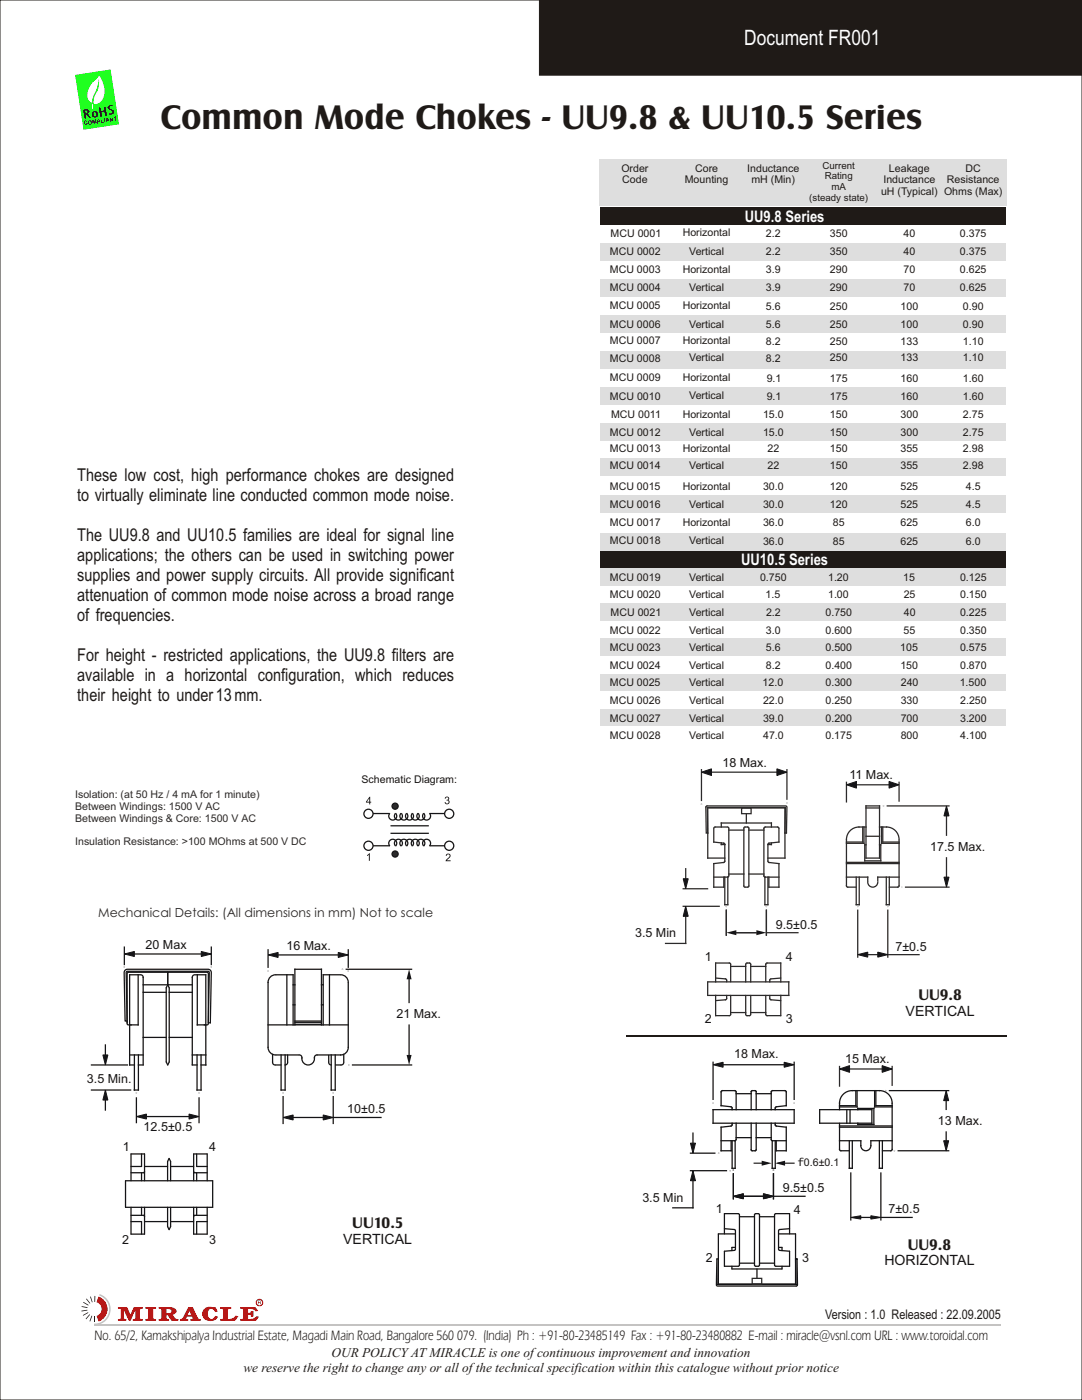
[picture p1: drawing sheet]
<svg xmlns="http://www.w3.org/2000/svg" width="216mm" height="279mm" viewBox="0 0 216 279" stroke-linecap="round" stroke-linejoin="round" font-family="sans-serif">
<path d="M0 0h215.9v279.4h-215.9z" fill="none" stroke="#1f1a17" stroke-width=".2"/>
<g fill="#141417">
<path d="M89.1 170.5a.52 .52 0 0 1 .8 .2 .52 .52 0 0 1-.4 .7l-.3 .3h.7v.2h-1l.3-.5a.59 .59 0 0 0 .3-.9l-.6 .3z" fill-rule="evenodd"/>
<path d="M73.2 170.7l.6-.4v1.5h-.2v-1.2l-.4 .2z" fill-rule="evenodd"/>
<path d="M88.9 159.1a.41 .41 0 0 1 .6 0 .41 .41 0 0 1-.1 .6 .48 .48 0 0 1 0 .8 .48 .48 0 0 1-.7-.4h.2a.31 .31 0 0 0 .4 .3 .31 .31 0 0 0 .2-.4 .31 .31 0 0 0-.4-.2v-.2a.26 .26 0 0 0 .3-.2 .26 .26 0 0 0-.2-.3 .26 .26 0 0 0-.3 .3h-.2z" fill-rule="evenodd"/>
<path d="M73.7 159h.2v1h.2v.2h-.2v.3h-.2v-.3h-.7zM73.7 159.3l-.5 .7h.5z" fill-rule="evenodd"/>
</g>
<path d="M73.5 168.8h4.2M73.5 162.4h4.2M77.8 168.9a.8 .8 0 0 1 0-1.2 .8 .8 0 0 1 1.1 0 .8 .8 0 0 1 0 1.2 .8 .8 0 0 1 0-1.2 .8 .8 0 0 1 1.2 0 .8 .8 0 0 1 0 1.2M77.8 162.3a.8 .8 0 0 0 0 1.1 .8 .8 0 0 0 1.1 0 .8 .8 0 0 0 0-1.1 .8 .8 0 0 0 0 1.1 .8 .8 0 0 0 1.2 0 .8 .8 0 0 0 0-1.1M77.9 166.3h7.7M77.9 164.8h7.7M80 168.9a.8 .8 0 0 1 0-1.2 .8 .8 0 0 1 1.1 0 .8 .8 0 0 1 0 1.2 .8 .8 0 0 1 0-1.2 .8 .8 0 0 1 1.2 0 .8 .8 0 0 1 0 1.2M80 162.3a.8 .8 0 0 0 0 1.1 .8 .8 0 0 0 1.1 0 .8 .8 0 0 0 0-1.1 .8 .8 0 0 0 0 1.1 .8 .8 0 0 0 1.2 0 .8 .8 0 0 0 0-1.1M82.3 168.9a.8 .8 0 0 1 0-1.2 .8 .8 0 0 1 1.1 0 .8 .8 0 0 1 0 1.2 .8 .8 0 0 1 0-1.2 .8 .8 0 0 1 1.1 0 .8 .8 0 0 1 0 1.2 .8 .8 0 0 1 0-1.2 .8 .8 0 0 1 1.2 0 .8 .8 0 0 1 0 1.2M82.3 162.3a.8 .8 0 0 0 0 1.1 .8 .8 0 0 0 1.1 0 .8 .8 0 0 0 0-1.1 .8 .8 0 0 0 0 1.1 .8 .8 0 0 0 1.1 0 .8 .8 0 0 0 0-1.1 .8 .8 0 0 0 0 1.1 .8 .8 0 0 0 1.2 0 .8 .8 0 0 0 0-1.1M85.7 168.8h3.7M85.7 162.4h3.7" fill="none" stroke="#141417" stroke-width=".25"/>
<g fill="#2b2929" stroke="#141417" stroke-width=".25">
<circle cx="78.8" cy="170.4" r=".61"/>
<circle cx="78.8" cy="160.9" r=".61"/>
</g>
<g fill="#fff" stroke="#141417" stroke-width=".25">
<circle cx="73.5" cy="162.4" r=".91"/>
<circle cx="89.6" cy="162.4" r=".91"/>
<circle cx="89.6" cy="168.8" r=".91"/>
<circle cx="73.5" cy="168.8" r=".91"/>
</g>
<path d="M107.6 0h108.3v15h-108.3z" fill-rule="evenodd" fill="#1f1a17" stroke="#1f1a17" stroke-width=".2"/>
<g fill="#dedede">
<path d="M119.5 31.8h81.4v9.3h-81.4z"/>
<path d="M119.8 55.7h80.9v3.5h-80.9z"/>
<path d="M119.8 62.8h80.9v3.5h-80.9z"/>
<path d="M119.8 70h80.9v3.5h-80.9z"/>
<path d="M119.8 77.2h80.9v3.5h-80.9z"/>
</g>
<g fill="#fff">
<path d="M119.8 73.6h80.9v3.5h-80.9z"/>
<path d="M119.8 80.8h80.9v3.5h-80.9z"/>
<path d="M119.8 88h80.9v3.5h-80.9z"/>
<path d="M119.8 95.2h80.9v3.5h-80.9z"/>
<path d="M119.8 102.6h80.9v3.5h-80.9z"/>
</g>
<g fill="#dedede">
<path d="M119.8 84.4h80.9v3.5h-80.9z"/>
<path d="M119.8 91.5h80.9v3.6h-80.9z"/>
<path d="M119.8 48.5h80.9v3.5h-80.9z"/>
</g>
<g fill="#fff">
<path d="M119.8 44.9h80.9v3.5h-80.9z"/>
<path d="M119.8 52.1h80.9v3.5h-80.9z"/>
<path d="M119.8 59.2h80.9v3.6h-80.9z"/>
<path d="M119.8 66.4h80.9v3.5h-80.9z"/>
</g>
<g fill="#dedede">
<path d="M119.8 98.8h80.9v3.5h-80.9z"/>
<path d="M119.8 106.4h80.9v3.5h-80.9z"/>
</g>
<path d="M119.8 109.9h80.9v3.5h-80.9z" fill="#1f1a17"/>
<path d="M119.8 113.4h80.9v3.5h-80.9z" fill="#dedede"/>
<path d="M119.8 116.9h80.9v3.5h-80.9z" fill="#fff"/>
<path d="M119.8 120.4h80.9v3.6h-80.9z" fill="#dedede"/>
<path d="M119.8 124h80.9v3.5h-80.9z" fill="#fff"/>
<path d="M119.8 127.5h80.9v3.5h-80.9z" fill="#dedede"/>
<path d="M119.8 131h80.9v3.5h-80.9z" fill="#fff"/>
<path d="M119.8 134.5h80.9v3.5h-80.9z" fill="#dedede"/>
<path d="M119.8 138h80.9v3.5h-80.9z" fill="#fff"/>
<path d="M119.8 141.5h80.9v3.5h-80.9z" fill="#dedede"/>
<path d="M119.8 145h80.9v3.5h-80.9z" fill="#fff"/>
<path d="M119.8 41.4h80.9v3.5h-80.9z" fill="#1f1a17"/>
<path d="M15 15l7.1-1.1 1.6 10.9-7 1.1z" fill="#0f0"/>
<path d="M19.8 15a4.3 4.3 0 0 1 .2 5.4 1.73 1.73 0 0 1-2.1-.2 1.73 1.73 0 0 1-.3-2.1l.8-1.6 .9-.7z" fill-rule="evenodd" fill="#fff"/>
<path d="M19.8 15.7a5.3 5.3 0 0 1-1 3.6l-.1 1.5-.4-.1 .2-1.3a9.6 9.6 0 0 0 1.3-3.7z" fill-rule="evenodd" fill="#0f0"/>
<path d="M18.4 20.8h.2v.9l-.1 .1-.1-.1z" fill-rule="evenodd" fill="#fff"/>
<g fill="none" stroke="#2b2929" stroke-width=".25">
<path d="M141.2 196v2.7M141.3 196h16.1v2.7h-16.1M142.8 198.7v4l2.9-.1 .1-3.9M142.8 195.2l2 .2 .2 .2v.4M144.9 181.7v4.9M145 198.7v.6l-.2 .2-2 .2M145.8 192.4l-.3-.2h-2.7v3.8M145.8 192.5v3.5M145.8 192.9h3M146.9 186.1h4M148.8 192.5v3.5M148.8 198.7v3.7"/>
<path d="M149 192.2l-.2 .2M149.1 192.2h.4M149.5 192.2l.3 .2M149.8 192.5v3.5M149.8 198.7v3.7M149.8 192.9h3M152.8 198.7v3.7l.2 .3h2.8v-4M152.8 196v-3.6l.2-.2h2.8v3.8M152.9 181.7v4.9M153.6 198.7v.6l.2 .2 2 .2M155.8 195.2l-2 .2-.2 .2v.4M171.1 181.7v9.3"/>
<path d="M173.1 190.5h2M177.1 181.7v9.3M177.1 190.5h6.3M145.8 202.1h3M148.8 202.4l.2 .3h.5l.3-.3M149.8 202.1h3"/>
<circle cx="171.1" cy="180.9" r=".01"/>
<circle cx="177.1" cy="180.9" r=".01"/>
</g>
<g fill="#141417" stroke="#141417" stroke-width=".2">
<path d="M171.1 190.5l2-.5v1z" fill-rule="evenodd"/>
<path d="M175.1 190l2 .5-2 .5z" fill-rule="evenodd"/>
</g>
<g fill="#141417">
<path d="M144.9 186.1l2-.5v1z"/>
<path d="M150.9 185.6l2 .5-2 .5z"/>
</g>
<g fill="none" stroke="#2b2929" stroke-width=".25">
<path d="M140 153.6v6.1M142 154.1h13M157 153.6v5.9M168.9 156.1v3.9M169.7 156.6h8.6M179.4 156.1v3.8M136.3 177.4h4.9M136.8 173.4v2M140.9 160.9h16l.1 .2-.1 5.2-.3-.1 .1-5.1h-15.6l.1 5.2h-.3zM142.4 165.5v2.5l2 .3 .2 .2v3.5l-2.2 .3v4.7h2v-2M142.7 165l-.3 .3M142.8 165h2.2"/>
<path d="M143.9 168.2v.3h.7M143.9 165v-.8h10v.8M144.6 171.2h-3.4v-10h15.4v10h-3.4M144.6 175v5.5h.6v-5.5M145.2 165l.2 .3M145.4 174.8l-.2 .2h-2.8M145.4 165.5v9.2M145.4 174.4h3M145.4 165.7h3M148 161.2h1.9v1.2h-1.9zM148.4 176.8l.2 .2M148.4 165.4v11.3"/>
<path d="M148.6 165l-.2 .2M148.7 165h.4M148.7 177h.4M148.9 162.5v1.7M149.2 165l.2 .2M149.4 176.8l-.2 .2M149.4 165.4v11.3M149.4 174.4h3M149.4 165.7h3M152.4 165.4v9.4l.3 .2h2.7M152.6 175v5.5h.6v-5.5M152.7 165l-.3 .3"/>
<path d="M152.8 165h2.3M153.2 168.7l.1 3.3 2.1 .3v4.7h-2v-2M153.9 168.2v.3h-.7M155.2 165l.2 .3M155.4 168l-2 .3-.2 .2M155.4 165.4v2.6M168.9 175h4.2v.9M168.9 172.3h10.5M168.9 172.1h10.5M170.8 175v5.5h.6v-5.5M172.1 165v3h-3.2M172.4 165v3.3h-3.5"/>
<path d="M172.8 165a3.4 3.4 0 0 0-3.4 1l-.4 1-.1 .5v9.3l.2 .2h1.7M172.8 160.8h2.7v10.4h-2.7zM172.8 161.2h2.7M172.8 166.9h2.7M172.8 168.6h-.3v3.2h3.2v-3.2h-.2M173.1 176a1 1 0 0 0 1 1 1 1 0 0 0 1-1M175.5 165a3.4 3.4 0 0 1 3.3 1l.5 1 .1 .5M175.9 165v3.3h3.5M176.1 165v3h3.3M176.8 175v5.5h.6v-5.5M177 160.8h12.4M179.4 167.7v9.1l-.3 .2h-1.7"/>
<path d="M179.4 175h-4.3v.8M180.7 177h8.7M188.9 162.8v3.9M188.9 171.2v3.8M136.3 180.9h7.2M136.8 182.9v5.4h-4M144.9 181.7v4.9M146.9 186.1h4M152.9 181.7v4.9M152.9 186.1h6.3M167.5 212.8v4M169.2 213.3h7.4"/>
<path d="M178 212.8v3.8M150.5 232.1h2.6M150.1 255.1h1.9v1.2h-1.9z"/>
<circle cx="140" cy="160.5" r=".01"/>
<circle cx="157" cy="160.2" r=".01"/>
<circle cx="176.3" cy="160.8" r=".01"/>
<circle cx="179.9" cy="177" r=".01"/>
<circle cx="144.9" cy="180.9" r=".01"/>
<circle cx="152.9" cy="180.9" r=".01"/>
</g>
<g fill="#141417" stroke="#141417" stroke-width=".2">
<path d="M155 153.4l2 .7-2 .7z" fill-rule="evenodd"/>
<path d="M140 154.1l2-.7v1.4z" fill-rule="evenodd"/>
<path d="M188.9 160.8l.5 2h-1z" fill-rule="evenodd"/>
<path d="M188.4 175h1l-.5 2z" fill-rule="evenodd"/>
<path d="M136.3 175.4h1l-.5 2z" fill-rule="evenodd"/>
<path d="M136.8 180.9l.5 2h-1z" fill-rule="evenodd"/>
<path d="M177.4 156l2 .6-2 .7z" fill-rule="evenodd"/>
<path d="M168.9 156.6l2-.6v1.3z" fill-rule="evenodd"/>
<path d="M137.8 228.1h1l-.5 2z" fill-rule="evenodd"/>
<path d="M138.3 233.6l.5 2h-1z" fill-rule="evenodd"/>
<path d="M156.5 212l2 .5-2 .5z" fill-rule="evenodd"/>
<path d="M142.3 212.5l2-.5v1z" fill-rule="evenodd"/>
<path d="M188.8 217.7l.5 2h-1z" fill-rule="evenodd"/>
<path d="M188.3 227.7h1l-.5 2z" fill-rule="evenodd"/>
<path d="M146.3 238.7l2-.5v1z" fill-rule="evenodd"/>
<path d="M152.3 238.2l2 .5-2 .5z" fill-rule="evenodd"/>
<path d="M146.3 238.7l2-.5v1z" fill-rule="evenodd"/>
<path d="M152.3 238.2l2 .5-2 .5z" fill-rule="evenodd"/>
<path d="M169.8 243l2-.4v.7z" fill-rule="evenodd"/>
<path d="M173.8 242.6l2 .4-2 .3z" fill-rule="evenodd"/>
<path d="M176 212.7l2 .6-2 .7z" fill-rule="evenodd"/>
<path d="M167.5 213.3l2-.6v1.3z" fill-rule="evenodd"/>
</g>
<g fill="none" stroke="#141417" stroke-width=".25">
<path d="M142.3 212v7.4M144.3 212.5h13.1M146.9 218.3h3M150.9 218.3h3M158.5 212v7.4M170.8 217.7v3h-3.3M171 217.7v3.2h-3.5M174.5 217.7v3.2h3.5M174.8 217.7v3h3.2M177.5 217.7h11.8M188.8 219.7v1.7M137.8 230.1h4.8"/>
<path d="M137.8 233.6h7.2M138.3 226.1v2M138.3 235.6v5.4h-4M146.1 221.5l-.1-.5-.1-.1-2-.2 .1-3h2.8l.1 3.8M146.1 224.2l-.1 .5h-.1l-2 .3v4.7h2v-2M146.1 227.7v5.5h.6v-5.5M146.3 234.3v4.9M146.9 224.2l-.1 3.4-2.9 .1M146.9 227h3M148.3 238.7h4M149.9 224.2v5.3l.2 .2h.6l.2-.2v-5.3M149.9 221.5v-3.6l.2-.2h.6l.2 .2v3.6"/>
<path d="M150.9 227h3M153.9 224.2l.1 3.4 2.9 .1M153.9 221.5l.1-3.8h2.8l.1 3-2 .2-.1 .1-.1 .5M154.1 227.7v5.5h.6v-5.5M154.3 234.3v4.9M154.3 238.7h6.3M154.7 224.2l.1 .5h.1l2 .3v4.7h-2v-2M158.4 221.5h-16.1v2.7h16.1M158.5 221.5v2.7M163.6 221.5h10.4v2.7h-10.4zM167.5 221.5a3.4 3.4 0 0 1 1-3.3l.9-.5h.6h5.5a2.5 2.5 0 0 1 2.5 2.5v9.2l-.2 .3h-1.7M167.5 224.2v5.2l.3 .3h1.7"/>
<path d="M167.5 227.7h4.3v1a1 1 0 0 0 1 1 1 1 0 0 0 1-1v-1h4.2M167.5 224.7h10.5M167.5 225h10.5M169 221.5v2.7M169.5 227.7v5.5h.6v-5.5M169.6 221.5v2.7M169.8 234.1v9.4M171.2 221.5v-.3h3.2v3.2h-3.2v-.2M175.5 227.7v5.5h.6v-5.5M175.8 234.1v9.4M179.2 229.7h10.1M188.8 225.9v1.8"/>
<path d="M143 251.2h.3l-.1 5.2h15.6l-.1-5.2h.3l.1 5.2-.2 .3-15.8-.1-.2-.2zM144.5 245.2l2 .2 .2 .2v3.7l-.2 .2-2 .2v3l3-.1v-10.3l-3-.1v4M146 252.7v.5h10v-.5M146.7 246.2h-3.4v10h15.4v-10h-3.4M146.7 248.9h-.7v.7M147.5 252.1h3M147.5 242.8h3M150.6 242.3l.7-.1 .2 .3v10l-.2 .2h-.5l-.3-.2zM151 253.2v1.9M151.5 252.1h3M151.5 242.8h3M155.3 248.9h.7v.7"/>
<path d="M157.5 245.2l-1.9 .2-.3 .2v3.7l.3 .2 1.9 .2v3l-2.9-.1v-10.3l2.9-.1v4M171.8 243h2M175.8 243h6.2"/>
<circle cx="176.7" cy="217.7" r=".01"/>
<circle cx="142.3" cy="220.2" r=".01"/>
<circle cx="143.4" cy="230.1" r=".01"/>
<circle cx="145.7" cy="233.6" r=".01"/>
<circle cx="146.3" cy="233.5" r=".01"/>
<circle cx="154.3" cy="233.5" r=".01"/>
<circle cx="158.5" cy="220.2" r=".01"/>
<circle cx="169.8" cy="233.2" r=".01"/>
<circle cx="175.8" cy="233.2" r=".01"/>
<circle cx="178.5" cy="229.7" r=".01"/>
</g>
<g fill="none" stroke="#141417" stroke-width=".2">
<path d="M188.8 229.7h.1"/>
<circle cx="175.8" cy="243" r=".01"/>
</g>
<path d="M152 231.6l2 .5-2 .5z" fill="#141417"/>
<path d="M155.3 232.1h3.1" fill="none" stroke="#2b2929" stroke-width=".25"/>
<path d="M154.7 232.1l2-.5v1z" fill="#141417"/>
<path d="M124.9 206.7h76" fill="none" stroke="#1f1a17" stroke-width=".23"/>
<g fill="none" stroke="#141417" stroke-width=".25">
<path d="M26.1 190.4h14.1M27.6 194.5v10h-1.7M27.9 194.5h-2v18h.9M28.1 194.5l.2 .1 .3 .4v17.5h-1M28.6 196.5h4.9v-2.5l-8.1 .1v10.2l.2 .2h.6M28.6 198h4.6M33.5 196.5l.3 .6v14.8l-.3 .6-.3-.6v-14.8zM33.8 198h4.6M38.4 196.5h-4.9v-2.5l8 .1 .1 10.2-.3 .2h-.5M38.9 194.5l-.5 .3v.2v17.5h.9M39 194.5h2.1v18h-1M39.4 194.5v10h1.7"/>
<path d="M42.2 189v3.5M53.5 189.6v3.4M55 194.5a1.5 1.5 0 0 0-1.5 1.5v13a1.5 1.5 0 0 0 1.5 1.5M55.1 194.5h3.4v10M55.5 190.6h12M57.2 194.5v10M58.5 196.5h.3M64.1 196.5h.4M65.7 194.5v10M67.9 194.5h-3.4v10M68 194.5a1.5 1.5 0 0 1 1.5 1.5M69.1 193.4h13"/>
<path d="M69.5 189.6v3.4M69.5 196.1v12.9a1.5 1.5 0 0 1-1.5 1.5h-4.8l-.2 .1-.3 .4M81.6 195.4v4.7M25.4 203.8h-.4l-.2-9.7 .3-.6 16.4-.1 .5 .2 .2 .5-.2 10h-.4M25.4 204.1l-.2-10 .2-.3 16.2 .1 .2 .2-.2 10M25.9 210.5h2.7M26.8 210.5v7h.8v-7M28.6 207h4.6M33.8 207h4.6M38.4 210.5h2.7M39.3 210.5v7h.8v-7M53.5 204.5h16"/>
<path d="M54.4 212l.1 .3 .4 .2M54.4 210.4v1.6M55 212.5h1.1M55.1 210.5h4.5M56.1 210.5v7h.8v-7M57.4 212l-.1 .3-.4 .2M57.4 210.5v1.5M58.5 200.5h.3M58.8 204.5v-11.1h5.3v11.1M58.8 203.8h5.3M58.8 204h5.3M58.8 204.4h5.3"/>
<path d="M59.7 210.5l.3 .1 .2 .4M60.2 211.3a1.25 1.25 0 0 0 1.3 1.2 1.25 1.25 0 0 0 1.2-1.2M60.2 211.1v.1M62.7 211.1v.1M64.1 200.5h.4M65.6 212l.1 .3 .4 .2M65.6 210.6v1.3M66.1 210.5v7h.8v-7M67 212.5h1M68.6 212l-.1 .3-.4 .2M68.6 210.4v1.5M70.3 212.5h11.8"/>
<path d="M81.6 204.6v5.9M25 235.6h17.4v5.3h-17.3zM26.1 235.6v-5.3h2.7v5.3M28.2 230.3v2.5h-2.1M28.2 234v1.6M28.8 233.8l-.2 .2h-2.5M28.8 232.8h4.6M33.4 235.6v-3.8l.3-.6 .3 .6v3.8M34 232.8h4.6M38.6 233.8l.3 .2h2.4M38.6 235.6v-5.3h2.7v5.3M39.2 230.3v2.5h2.1"/>
<path d="M39.2 234v1.6M26.1 242.5h2.5l.2 .3M26.1 243.8h2.1v2.5M26.1 240.9v5.4h2.7v-5.4M28.2 240.9v1.6M28.8 243.8h4.6M33.4 240.9v3.9l.3 .6 .3-.6v-3.9M34 243.8h4.6M38.6 240.9v5.4h2.7v-5.4M39.2 240.9v1.6M41.3 242.5h-2.4l-.3 .3M41.3 243.8h-2.1v2.5"/>
<circle cx="42.2" cy="193" r=".01"/>
<circle cx="53.5" cy="193.8" r=".01"/>
<circle cx="69.5" cy="193.8" r=".01"/>
</g>
<g fill="#141417" stroke="#141417" stroke-width=".2">
<path d="M40.2 189.9l2 .5-2 .5z" fill-rule="evenodd"/>
<path d="M24.8 190.4l2-.5v1z" fill-rule="evenodd"/>
<path d="M53.5 190.6l2-.5v1z" fill-rule="evenodd"/>
<path d="M67.5 190.1l2 .5-2 .5z" fill-rule="evenodd"/>
</g>
<path d="M69.5 190.6h.1" fill="none" stroke="#141417" stroke-width=".2"/>
<g fill="#141417">
<path d="M81.6 193.4l.5 2h-1z"/>
<path d="M81.1 210.5h1l-.5 2z"/>
</g>
<g fill="none" stroke="#141417" stroke-width=".25">
<path d="M24.8 189v3.5M18.2 212.5h7.2M18.2 217.5h7.9M21 208.5v2M21 219.5v2M27.2 219.1v4.9M39.7 219.1v4.9M56.5 218.9v5.3M66.5 218.9v5.3M29.2 222.8h8.5M58.5 223h6M66.5 223h9.5"/>
<circle cx="24.8" cy="193" r=".01"/>
<circle cx="68.3" cy="193.4" r=".01"/>
<circle cx="26.8" cy="217.5" r=".01"/>
<circle cx="27.2" cy="218.1" r=".01"/>
<circle cx="39.7" cy="218.1" r=".01"/>
<circle cx="56.5" cy="218.1" r=".01"/>
<circle cx="66.5" cy="218.1" r=".01"/>
<circle cx="69.6" cy="212.5" r=".01"/>
</g>
<g fill="#141417" stroke="#141417" stroke-width=".2">
<path d="M56.5 223l2-.5v1z" fill-rule="evenodd"/>
<path d="M64.5 222.5l2 .5-2 .5z" fill-rule="evenodd"/>
<path d="M37.7 222.3l2 .5-2 .5z" fill-rule="evenodd"/>
<path d="M27.2 222.8l2-.5v1z" fill-rule="evenodd"/>
<path d="M20.5 210.5h1l-.5 2z" fill-rule="evenodd"/>
<path d="M21 217.5l.5 2h-1z" fill-rule="evenodd"/>
</g>
<path d="M66.5 223h.1" fill="none" stroke="#141417" stroke-width=".2"/>
<path d="M18.8 264.4h180.8" fill="none" stroke="#c2c2c2" stroke-width=".39"/>
<path d="M19.7 258.8a2.62 2.62 0 0 1 1.8 2.4 2.62 2.62 0 0 1-1.8 2.5l-.4-1.1a1.43 1.43 0 0 0 1-1.4 1.43 1.43 0 0 0-1-1.3z" fill-rule="evenodd" fill="#f00"/>
<path d="M18.8 264.2h.1v.3h-.1zM18.9 264.2v.3zM18.9 264.2l.9-.2 1.1-.7 .2 .2a3.2 3.2 0 0 1-2.2 1zM21.8 261.3h.3a3.2 3.2 0 0 1-1 2.2l-.2-.2 .7-1.1zM21.8 261.3h.3zM21.8 261.3h.3zM21.7 260.5l.2-.1 .2 .9h-.3zM21.5 260l.3-.1 .1 .5-.2 .1zM19.9 258.3a3.2 3.2 0 0 1 1.9 1.6l-.3 .1-.9-1-.8-.5z" fill="#c2c2c2"/>
<g fill="#1f1a17">
<path d="M18.8 262.7h.1v1.2h-.1z"/>
<path d="M18.3 262.6h.1l-.4 1.1h-.1z"/>
<path d="M17.9 262.3l.1 .1-.8 .9-.1-.1z"/>
<path d="M16.5 262.5l1.1-.6v.1l-1 .6z"/>
<path d="M16.3 261.6l1.1-.2v.1l-1.1 .2z"/>
<path d="M16.3 260.7l1.2 .2-.1 .1-1.1-.2z"/>
<path d="M16.7 259.8l1 .6-.1 .2-1-.6z"/>
<path d="M17.2 259.2h.1l.7 .9-.1 .1z"/>
<path d="M18 258.8l.1-.1 .4 1.2h-.2z"/>
<path d="M18.9 258.6h.1v1.2h-.2z"/>
</g>
<path d="M37.8 260.9h.7l1 2 .2 .3h.3v.4h-2v-.4h.4l-.1-.5h-.5v-.3h.4l-.4-.7zM40.7 261.3a1.57 1.57 0 0 1 1.9-.3l.4-.1 .5 .8-.6 .2a.74 .74 0 0 0-.9-.7 .74 .74 0 0 0-.5 .9 .78 .78 0 0 0 .4 1.1 .78 .78 0 0 0 1-.6l.6 .1a1.67 1.67 0 0 1-1.8 .9 1.67 1.67 0 0 1-1.4-1.4zM43.9 260.9h2.3v.3a.48 .48 0 0 0-.7 .3v1.7h.2a1.57 1.57 0 0 0 1.3-.6l.6 .1-.7 .9h-3v-.4h.4l.2-.2v-1.5l-.2-.3h-.4zM47.9 260.9h3.1l.5 .7-.5 .2a1.65 1.65 0 0 0-1.5-.6v.8h.4l.2-.3h.5v1.1h-.5l-.2-.4h-.4v.8h.2a1.7 1.7 0 0 0 1.5-.5l.5 .1-.6 .8h-3.2v-.4h.4l.2-.2v-1.5l-.2-.3h-.4zM37.6 260.9h.2v.8l-.3 .7h.3v.3h-.5l-.2 .5h.5v.4h-1.7v-.4h.3l.3-.2zM33.7 263.2v.4zM33.7 260.9v.4l.5 .2v.2v.2l-.5 .2v.8l.5 .7h1.4v-.4l-.6-.1-.6-.7a.68 .68 0 0 0 .8-.6 .68 .68 0 0 0-.5-.8zM23.5 260.9h1.9l.6 1.5 .7-1.5h1.8v.3h-.4l-.2 .3v1.5l.2 .2h.4v.4h-2v-.4h.4l.1-.2v-1.5l-.9 2.1h-.4l-1-2.1v1.5l.2 .2h.3v.4h-1.7v-.4h.4l.2-.2v-1.5l-.2-.3h-.4zM31.6 260.9h2.1v.4l-.5-.1v.9h.5v.8l-.3-.4h-.2v.5l.2 .2h.3v.4h-2.1v-.4h.4l.2-.2v-1.5l-.2-.3h-.4zM29 260.9h2.1v.3h-.3l-.2 .3v1.5l.2 .2h.3v.4h-2.1v-.4h.4l.2-.2v-1.5l-.2-.3h-.4z" fill-rule="evenodd" fill="#f00"/>
<circle cx="51.8" cy="260" r=".65" fill="none" stroke="#f00" stroke-width=".2"/>
<path d="M51.5 259.5h.3a.23 .23 0 0 1 .3 .2 .23 .23 0 0 1-.2 .3l.3 .4-.5-.4h-.1v.4h-.1zM51.6 259.6v.3l.4-.1-.1-.2z" fill-rule="evenodd" fill="#f00"/>
<text font-size="7.1" fill="#1f1a17" x="32" y="25.8">Common Mode Chokes - UU9.8 &amp; UU10.5 Series</text>
<text font-size="4.2" fill="#fff" x="148.5" y="9">Document FR001</text>
<g font-size="3.5" fill="#1f1a17">
<text x="15.4" y="96">These low cost, high performance chokes are designed</text>
<text x="15.4" y="100">to virtually eliminate line conducted common mode noise.</text>
<text x="15.4" y="108">The UU9.8 and UU10.5 families are ideal for signal line</text>
<text x="15.4" y="112">applications; the others can be used in switching power</text>
<text x="15.4" y="116">supplies and power supply circuits. All provide significant</text>
<text x="15.4" y="120">attenuation of common mode noise across a broad range</text>
<text x="15.4" y="124">of frequencies.</text>
<text x="15.4" y="132">For height - restricted applications, the UU9.8 filters are</text>
<text x="15.4" y="136">available in a horizontal configuration, which reduces</text>
<text x="15.4" y="140">their height to under 13 mm.</text>
</g>
<g font-size="3.2" fill="#fff">
<text x="148.6" y="44.3">UU9.8 Series</text>
<text x="147.9" y="112.8">UU10.5 Series</text>
</g>
<g font-size="3.2" fill="#1f1a17">
<text x="183.3" y="199.5">UU9.8</text>
<text x="70.3" y="245.1">UU10.5</text>
<text x="181.2" y="249.4">UU9.8</text>
</g>
<g font-size="2.8" fill="#141417">
<text x="180.7" y="202.8">VERTICAL</text>
<text x="68.5" y="248.3">VERTICAL</text>
<text x="176.5" y="252.4">HORIZONTAL</text>
</g>
<g font-size="2.8" fill="#1f1a17">
<text x="18.9" y="267.5">No. 65/2, Kamakshipalya Industrial Estate, Magadi Main Road, Bangalore 560</text>
<text x="91.2" y="267.5">079. (India) Ph : +91-80-23485149 Fax : +91-80-23480882 E-mail : miracle@vsnl.com URL : www.toroidal.com</text>
</g>
<g font-size="2.6" fill="#1f1a17">
<text x="164.6" y="263.3">Version : 1.0 Released : 22.09.2005</text>
<text x="48.6" y="273.8">we reserve the right to change any or all of the technical specification within this catalogue without prior notice</text>
<text x="66.2" y="270.9">OUR POLICY AT MIRACLE is one of continuous improvement and innovation</text>
</g>
<text font-size="2.5" fill="#1f1a17" x="16.7" y="23.8" transform="rotate(-9 16.7 23.8)">R o H S</text>
<g font-size="2.5" fill="#141417">
<text x="144.1" y="153">18 Max.</text>
<text x="169.5" y="155.5">11 Max.</text>
<text x="185.6" y="169.9">17.5 Max.</text>
<text x="154.8" y="185.3">9.5±0.5</text>
<text x="29" y="189.4">20 Max</text>
<text x="57.2" y="189.6">16 Max.</text>
<text x="126.7" y="187">3.5 Min</text>
<text x="140.7" y="191.9">1</text>
<text x="156.8" y="191.9">4</text>
<text x="178.7" y="189.9">7±0.5</text>
<text x="79.1" y="203.2">21 Max.</text>
<text x="140.7" y="204.1">2</text>
<text x="156.8" y="204.1">3</text>
<text x="146.5" y="211.1">18 Max.</text>
<text x="168.6" y="212.2">15 Max.</text>
<text x="17.4" y="216.2">3.5 Min.</text>
<text x="28.7" y="225.8">12.5±0.5</text>
<text x="69.3" y="222.1">10±0.5</text>
<text x="187.2" y="224.5">13 Max.</text>
<text x="24.5" y="229.8">1</text>
<text x="41.7" y="229.8">4</text>
<text x="128.2" y="239.8">3.5 Min</text>
<text x="156.2" y="237.9">9.5±0.5</text>
<text x="142.9" y="242">1</text>
<text x="158.4" y="242.3">4</text>
<text x="177.3" y="242">7±0.5</text>
<text x="24.4" y="248.3">2</text>
<text x="41.7" y="248.3">3</text>
<text x="140.9" y="251.8">2</text>
<text x="160.1" y="251.8">3</text>
</g>
<text font-size="2.5" fill="#2b2929" x="19.6" y="183">Mechanical Details: (All dimensions in mm) Not to scale</text>
<g font-size="2.1" fill="#1f1a17">
<text x="124" y="34.2">Order</text>
<text x="138.7" y="34.2">Core</text>
<text x="149.1" y="34.2">Inductance</text>
<text x="177.4" y="34.2">Leakage</text>
<text x="192.7" y="34.2">DC</text>
<text x="124.2" y="36.6">Code</text>
<text x="136.6" y="36.6">Mounting</text>
<text x="149.9" y="36.6">mH (Min)</text>
<text x="175.8" y="39">uH (Typical) Ohms (Max)</text>
<text x="176.3" y="36.6">Inductance</text>
<text x="189" y="36.6">Resistance</text>
<text x="121.8" y="47.4">MCU 0001</text>
<text x="136.2" y="47.2">Horizontal</text>
<text x="152.8" y="47.2">2.2</text>
<text x="165.6" y="47.2">350</text>
<text x="180.3" y="47.2">40</text>
<text x="191.6" y="47.2">0.375</text>
<text x="121.7" y="50.8">MCU 0002</text>
<text x="137.5" y="50.8">Vertical</text>
<text x="152.8" y="50.9">2.2</text>
<text x="165.6" y="50.9">350</text>
<text x="180.3" y="50.9">40</text>
<text x="191.6" y="50.9">0.375</text>
<text x="121.7" y="54.5">MCU 0003</text>
<text x="121.7" y="58.1">MCU 0004</text>
<text x="136.2" y="54.5">Horizontal</text>
<text x="137.5" y="58.1">Vertical</text>
<text x="152.8" y="54.5">3.9</text>
<text x="152.8" y="58.2">3.9</text>
<text x="165.6" y="54.5">290</text>
<text x="165.6" y="58.2">290</text>
<text x="180.3" y="54.5">70</text>
<text x="180.3" y="58.2">70</text>
<text x="191.6" y="58.2">0.625</text>
<text x="191.6" y="54.5">0.625</text>
<text x="121.7" y="61.8">MCU 0005</text>
<text x="121.7" y="65.4">MCU 0006</text>
<text x="136.2" y="61.7">Horizontal</text>
<text x="137.5" y="65.4">Vertical</text>
<text x="152.8" y="61.8">5.6</text>
<text x="152.8" y="65.4">5.6</text>
<text x="165.6" y="65.4">250</text>
<text x="165.6" y="61.8">250</text>
<text x="179.7" y="65.4">100</text>
<text x="179.7" y="61.8">100</text>
<text x="192.1" y="61.8">0.90</text>
<text x="192.1" y="65.4">0.90</text>
<text x="121.7" y="68.7">MCU 0007</text>
<text x="136.2" y="68.7">Horizontal</text>
<text x="152.8" y="68.8">8.2</text>
<text x="165.6" y="68.8">250</text>
<text x="179.7" y="68.8">133</text>
<text x="192.1" y="68.8">1.10</text>
<text x="121.7" y="72.1">MCU 0008</text>
<text x="121.7" y="76.1">MCU 0009</text>
<text x="136.2" y="76.1">Horizontal</text>
<text x="137.5" y="72.1">Vertical</text>
<text x="152.8" y="72.2">8.2</text>
<text x="153" y="76.1">9.1</text>
<text x="165.6" y="76.1">175</text>
<text x="165.6" y="72.1">250</text>
<text x="179.7" y="72.1">133</text>
<text x="179.7" y="76.1">160</text>
<text x="192.1" y="72.1">1.10</text>
<text x="192.1" y="76.1">1.60</text>
<text x="121.7" y="79.7">MCU 0010</text>
<text x="121.9" y="83.4">MCU 0011</text>
<text x="136.2" y="83.4">Horizontal</text>
<text x="137.5" y="79.7">Vertical</text>
<text x="152.3" y="83.4">15.0</text>
<text x="153" y="79.8">9.1</text>
<text x="165.6" y="79.8">175</text>
<text x="165.6" y="83.4">150</text>
<text x="179.7" y="83.4">300</text>
<text x="179.7" y="79.8">160</text>
<text x="192.1" y="83.4">2.75</text>
<text x="192.1" y="79.8">1.60</text>
<text x="121.7" y="87">MCU 0012</text>
<text x="137.5" y="87">Vertical</text>
<text x="152.3" y="87.1">15.0</text>
<text x="165.6" y="87.1">150</text>
<text x="179.7" y="87.1">300</text>
<text x="192.1" y="87.1">2.75</text>
<text x="121.7" y="90.2">MCU 0013</text>
<text x="121.7" y="93.7">MCU 0014</text>
<text x="136.2" y="90.2">Horizontal</text>
<text x="137.5" y="93.7">Vertical</text>
<text x="153.1" y="90.3">22</text>
<text x="153.1" y="93.7">22</text>
<text x="165.6" y="90.3">150</text>
<text x="165.6" y="93.7">150</text>
<text x="179.7" y="93.7">355</text>
<text x="179.7" y="90.3">355</text>
<text x="192.1" y="90.3">2.98</text>
<text x="192.1" y="93.7">2.98</text>
<text x="121.7" y="97.7">MCU 0015</text>
<text x="121.7" y="101.4">MCU 0016</text>
<text x="136.2" y="97.7">Horizontal</text>
<text x="137.5" y="101.4">Vertical</text>
<text x="152.3" y="101.4">30.0</text>
<text x="152.3" y="97.8">30.0</text>
<text x="165.6" y="97.8">120</text>
<text x="165.6" y="101.4">120</text>
<text x="179.7" y="97.8">525</text>
<text x="179.7" y="101.4">525</text>
<text x="192.7" y="101.4">4.5</text>
<text x="192.7" y="97.8">4.5</text>
<text x="121.7" y="105">MCU 0017</text>
<text x="136.2" y="105">Horizontal</text>
<text x="152.3" y="105.1">36.0</text>
<text x="166.2" y="105.1">85</text>
<text x="179.7" y="105.1">625</text>
<text x="192.7" y="105.1">6.0</text>
<text x="121.7" y="108.6">MCU 0018</text>
<text x="137.5" y="108.6">Vertical</text>
<text x="152.3" y="108.7">36.0</text>
<text x="166.2" y="108.7">85</text>
<text x="179.7" y="108.7">625</text>
<text x="192.7" y="108.7">6.0</text>
<text x="121.7" y="115.9">MCU 0019</text>
<text x="121.7" y="119.4">MCU 0020</text>
<text x="137.5" y="115.9">Vertical</text>
<text x="137.5" y="119.4">Vertical</text>
<text x="151.7" y="115.9">0.750</text>
<text x="152.8" y="119.4">1.5</text>
<text x="165.2" y="119.4">1.00</text>
<text x="165.2" y="115.9">1.20</text>
<text x="180.2" y="115.9">15</text>
<text x="180.3" y="119.4">25</text>
<text x="191.6" y="115.9">0.125</text>
<text x="191.6" y="119.4">0.150</text>
<text x="121.8" y="122.9">MCU 0021</text>
<text x="137.5" y="122.9">Vertical</text>
<text x="152.9" y="123">2.2</text>
<text x="164.7" y="122.9">0.750</text>
<text x="180.3" y="122.9">40</text>
<text x="191.6" y="122.9">0.225</text>
<text x="121.7" y="130">MCU 0023</text>
<text x="121.7" y="126.5">MCU 0022</text>
<text x="137.5" y="126.5">Vertical</text>
<text x="137.5" y="130">Vertical</text>
<text x="152.8" y="130">5.6</text>
<text x="152.8" y="126.5">3.0</text>
<text x="164.7" y="130">0.500</text>
<text x="164.7" y="126.5">0.600</text>
<text x="179.6" y="130">105</text>
<text x="180.3" y="126.4">55</text>
<text x="191.6" y="130">0.575</text>
<text x="191.6" y="126.5">0.350</text>
<text x="121.7" y="137">MCU 0025</text>
<text x="121.7" y="133.5">MCU 0024</text>
<text x="137.5" y="133.5">Vertical</text>
<text x="137.5" y="137">Vertical</text>
<text x="152.2" y="137">12.0</text>
<text x="152.8" y="133.5">8.2</text>
<text x="164.7" y="133.5">0.400</text>
<text x="164.7" y="137">0.300</text>
<text x="179.7" y="133.5">150</text>
<text x="179.7" y="137">240</text>
<text x="191.5" y="137">1.500</text>
<text x="191.6" y="133.5">0.870</text>
<text x="121.7" y="140.5">MCU 0026</text>
<text x="137.5" y="140.5">Vertical</text>
<text x="152.3" y="140.5">22.0</text>
<text x="164.7" y="140.5">0.250</text>
<text x="179.7" y="140.5">330</text>
<text x="191.6" y="140.5">2.250</text>
<text x="121.7" y="147.5">MCU 0028</text>
<text x="121.7" y="144">MCU 0027</text>
<text x="137.5" y="144">Vertical</text>
<text x="137.5" y="147.5">Vertical</text>
<text x="152.3" y="144">39.0</text>
<text x="152.3" y="147.5">47.0</text>
<text x="164.7" y="147.5">0.175</text>
<text x="164.7" y="144">0.200</text>
<text x="179.7" y="144">700</text>
<text x="179.7" y="147.5">800</text>
<text x="191.6" y="144">3.200</text>
<text x="191.6" y="147.5">4.100</text>
</g>
<g font-size="2.1" fill="#2b2929">
<text x="15" y="159.2">Isolation: (at 50 Hz / 4 mA for 1 minute)</text>
<text x="15" y="161.6">Between Windings: 1500 V AC</text>
<text x="15" y="164">Between Windings &amp; Core: 1500 V AC</text>
<text x="15" y="168.7">Insulation Resistance: &gt;100 MOhms at 500 V DC</text>
</g>
<g font-size="2.1" fill="#141417">
<text x="72.1" y="156.3">Schematic Diagram:</text>
<text x="159.2" y="232.7">f0.6±0.1</text>
</g>
<g font-size="1.9" fill="#1f1a17">
<text x="164.1" y="33.7">Current</text>
<text x="164.6" y="35.8">Rating</text>
<text x="161.5" y="40.1">(steady state)</text>
<text x="165.9" y="38">mA</text>
</g>
<text font-size="1.2" fill="#1f1a17" x="16.8" y="25" transform="rotate(-8 16.8 25)">COMPLIANT</text>
</svg>
